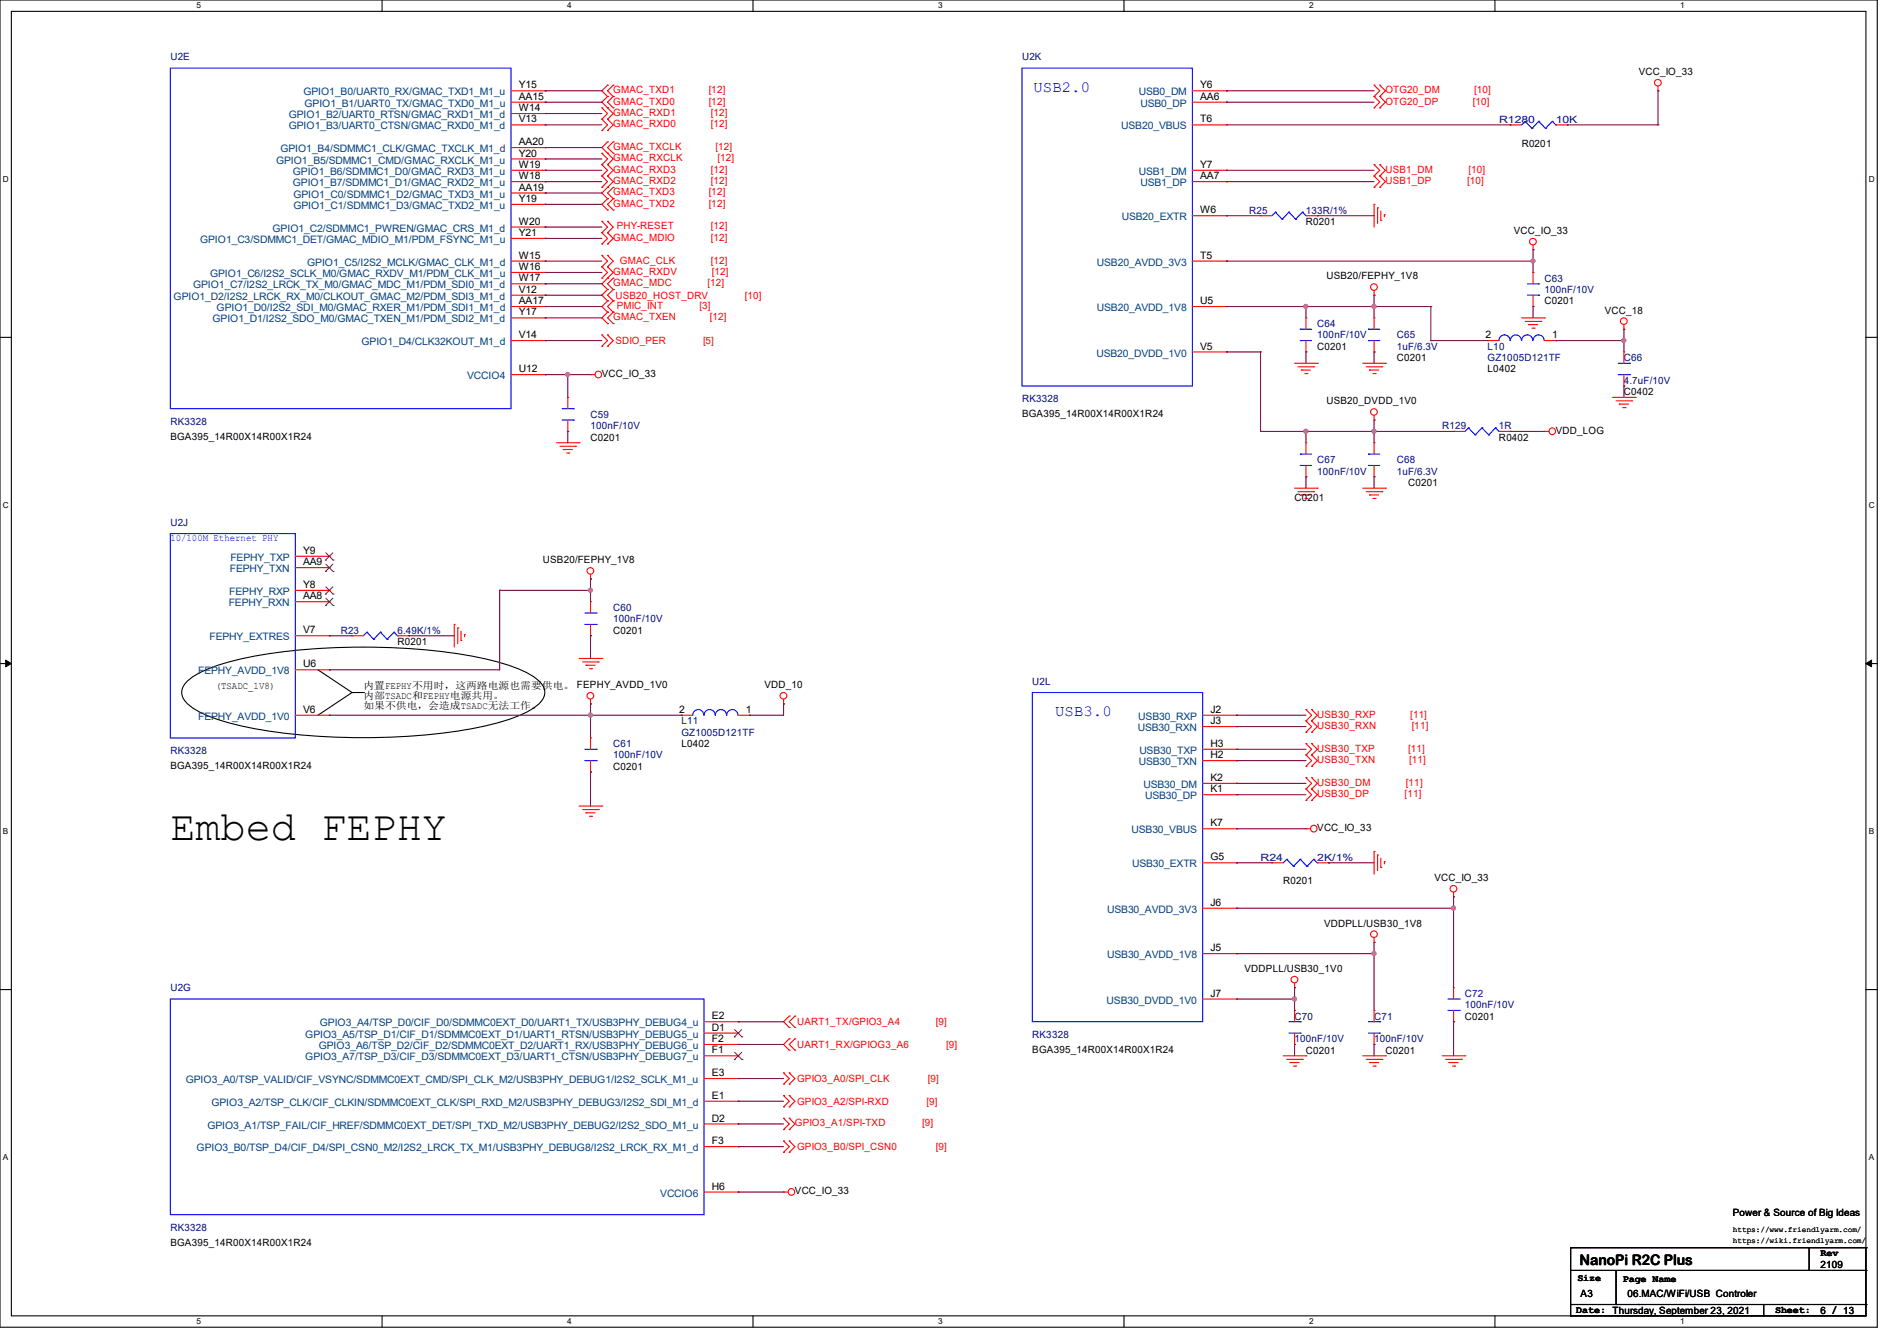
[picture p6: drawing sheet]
<svg xmlns="http://www.w3.org/2000/svg" width="297mm" height="210mm" viewBox="0 0 297 210" stroke-linecap="round" stroke-linejoin="round" font-family="sans-serif">
<path d="M0 0h293.9v207.9h-293.9zM1.8 1.8h290.3v204.3h-290.3z" fill="none" stroke="#000" stroke-width=".17"/>
<g fill="#fff">
<path d="M30.8 .2h.7v1.4h-.7z"/>
<path d="M30.8 206.2h.7v1.4h-.7z"/>
</g>
<path d="M59.8 0v1.8M59.8 206.1v1.8" fill="none" stroke="#000" stroke-width=".17"/>
<g fill="#fff">
<path d="M88.8 .2h.7v1.4h-.7z"/>
<path d="M88.8 206.2h.7v1.4h-.7z"/>
</g>
<path d="M117.9 0v1.8M117.9 206.1v1.8" fill="none" stroke="#000" stroke-width=".17"/>
<g fill="#fff">
<path d="M146.9 .2h.7v1.4h-.7z"/>
<path d="M146.9 206.2h.7v1.4h-.7z"/>
</g>
<path d="M176 0v1.8M176 206.1v1.8" fill="none" stroke="#000" stroke-width=".17"/>
<g fill="#fff">
<path d="M205 .2h.7v1.4h-.7z"/>
<path d="M205 206.2h.7v1.4h-.7z"/>
</g>
<path d="M234.1 0v1.8M234.1 206.1v1.8" fill="none" stroke="#000" stroke-width=".17"/>
<g fill="#fff">
<path d="M263.1 .2h.6v1.4h-.6z"/>
<path d="M263.1 206.2h.6v1.4h-.6z"/>
<path d="M.5 27.3h.9v1.4h-.9z"/>
<path d="M292.6 27.3h.9v1.4h-.9z"/>
<path d="M.5 78.4h.9v1.4h-.9z"/>
<path d="M292.6 78.4h.9v1.4h-.9z"/>
</g>
<path d="M0 52.8h1.8M292.1 52.8h1.8" fill="none" stroke="#000" stroke-width=".17"/>
<g fill="#fff">
<path d="M.5 129.5h.8v1.4h-.8z"/>
<path d="M292.6 129.5h.8v1.4h-.8z"/>
</g>
<path d="M0 103.9h1.8M292.1 103.9h1.8" fill="none" stroke="#000" stroke-width=".17"/>
<path d="M.9 103.4l.9 .5-.9 .5zM292.1 103.9l.9-.5v1z" fill="#000" stroke="#000" stroke-width=".16"/>
<g fill="#fff">
<path d="M.5 180.5h.8v1.4h-.8z"/>
<path d="M292.6 180.5h.8v1.4h-.8z"/>
</g>
<g fill="none" stroke="#000" stroke-width=".17">
<path d="M29.5 106.6a18.1 18.1 0 0 1 7.3-3.2 97.2 97.2 0 0 1 30-1.6 52.4 52.4 0 0 1 14.6 3.1 8.2 8.2 0 0 1 3.4 2.3 2.16 2.16 0 0 1-.5 3.1 18.1 18.1 0 0 1-7.3 3.2 97.2 97.2 0 0 1-30 1.6 52.4 52.4 0 0 1-14.7-3.1 8.2 8.2 0 0 1-3.4-2.3 2.16 2.16 0 0 1 .6-3.1zM49.8 104.9h.1M49.8 104.9l5.3 3.6M55.1 108.5h.1M55.1 108.5l-5.3 3.5M55.1 108.5h1.8M56.9 108.5h.1M0 155h1.8M292.1 155h1.8M245.9 195.4h.1M245.9 199h46.2M245.9 195.4v10.7"/>
<path d="M245.9 195.4h46.2M253 199v5.3M283.3 199h.1M283.3 195.4v3.6M292.1 199h.1M292.1 195.4h.1M292.1 195.4v10.7h-46.2M245.9 206.1h.1M245.9 204.3h46.2M253 204.3h.1M256.6 204.3h.1M276.1 206.1h.1"/>
<path d="M276.1 204.3v1.8M292.1 204.3h.1"/>
</g>
<g fill="none" stroke="#f00" stroke-width=".17">
<path d="M80 14.2h5.3M80 16h5.3M80 17.8h5.3M80 19.6h5.3M85.3 14.2h.1M85.3 16h.1M85.3 17.8h.1M85.3 19.6h.1M94.2 16.9h.1M94.2 18.7h.1M94.2 16.9l.9 .9-.9 .9M94.2 18.7l.9 .9-.9 .8"/>
<path d="M95.1 16.9h.1M95.1 18.7h.1M95.1 15.1h.1M95.1 13.3h.1M95.1 15.1l-.9 .9 1.8 1.8-.9 .9M95.1 18.7l.9 .9-.9 .8M95.1 13.3l-.9 .9 .9 .9M96 13.3h.1M96 15.1h.1M96 16.9h.1M96 13.3l-.9 .9 .9 .9M96 15.1l-.9 .9 .9 .9"/>
<path d="M186.7 14.2h5.3M186.7 16h5.3M186.7 19.6h5.3M192 14.2h.1M192 16h.1M192 19.6h.1M215.1 15.1h.1M215.1 13.3h.1M215.1 16.9h.1M215.1 13.3l.9 .9-.9 .9M215.1 15.1l.9 .9-.9 .9M216 15.1h.1"/>
<path d="M216 13.3h.1M216 16.9h.1M216 13.3l.9 .9-.9 .9M216 15.1l.9 .9-.9 .9M236.5 19.6h.1M236.5 19.6h1.8M243.6 19.6h1.8M245.4 19.6h.1M259.6 14.2h.1M259.6 13.5v.7M80 23.1h5.3M80 24.9h5.3"/>
<path d="M80 26.7h5.3M80 28.4h5.3M80 30.2h5.3M80 32h5.3M80 35.6h5.3M80 37.3h5.3M85.3 23.1h.1M85.3 24.9h.1M85.3 26.7h.1M85.3 28.4h.1M85.3 30.2h.1M85.3 32h.1"/>
<path d="M85.3 35.6h.1M85.3 37.3h.1M94.2 24h.1M94.2 25.8h.1M94.2 27.6h.1M94.2 29.3h.1M94.2 20.4h.1M94.2 34.7h.1M94.2 36.4h.1M94.2 38.2h.1M94.2 24l.9 .9-.9 .9M94.2 25.8l.9 .9-.9 .9"/>
<path d="M94.2 27.6l.9 .8-.9 .9M94.2 34.7l.9 .9-.9 .8M94.2 36.4l.9 .9-.9 .9M95.1 24h.1M95.1 25.8h.1M95.1 27.6h.1M95.1 29.3h.1M95.1 20.4h.1M95.1 32.9h.1M95.1 31.1h.1M95.1 22.2h.1M95.1 34.7h.1"/>
<path d="M95.1 36.4h.1M95.1 38.2h.1M95.1 22.2l-.9 .9 1.8 1.8-.9 .9M95.1 25.8l.9 .9-.9 .9M95.1 27.6l.9 .8-1.8 1.8 .9 .9M95.1 31.1l-.9 .9 .9 .9M95.1 34.7l.9 .9-.9 .8M95.1 36.4l.9 .9-.9 .9M96 31.1h.1M96 32.9h.1M96 29.3h.1M96 22.2h.1"/>
<path d="M96 24h.1M96 31.1l-.9 .9 .9 .9M96 29.3l-.9 .9 .9 .9M96 22.2l-.9 .9 .9 .9M186.7 26.7h5.3M186.7 28.4h5.3M186.7 33.8h5.3M192 26.7h.1M192 28.4h.1M192 33.8h.1M197.4 33.8h.1M197.4 33.8h1.7"/>
<path d="M204.5 33.8h1.7M206.2 33.8h.1M215.1 32h.1M215.1 29.3h.1M215.1 27.6h.1M215.1 25.8h.1M215.1 32v3.6M215.1 27.6l.9 .8-.9 .9M215.1 25.8l.9 .9-.9 .9M215.7 32.6h.1M215.7 32.6v2.4M216 29.3h.1"/>
<path d="M216 27.6h.1M216 25.8h.1M216 27.6l.9 .8-.9 .9M216 25.8l.9 .9-.9 .9M216.2 34.5h.1M216.2 33.1v1.4M216.7 33.6h.1M216.7 33.6v.4M240 39.1h.1M240 38.4v.7M80 49.8h5.3M80 58.7h5.3"/>
<path d="M80 40.9h5.3M80 42.7h5.3M80 44.4h5.3M80 46.2h5.3M80 48h5.3M80 53.3h5.3M85.3 40.9h.1M85.3 42.7h.1M85.3 44.4h.1M85.3 46.2h.1M85.3 48h.1M85.3 49.8h.1"/>
<path d="M85.3 53.3h.1M85.3 58.7h.1M92.5 58.7h.1M92.5 58.7h.7M94.2 41.8h.1M94.2 43.6h.1M94.2 40h.1M94.2 54.2h.1M94.2 52.5h.1M94.2 41.8l.9 .9-.9 .9M94.2 40l.9 .9-.9 .9M94.2 52.5l.9 .8-.9 .9"/>
<path d="M95.1 41.8h.1M95.1 43.6h.1M95.1 50.7h.1M95.1 48.9h.1M95.1 47.1h.1M95.1 45.3h.1M95.1 40h.1M95.1 54.2h.1M95.1 52.5h.1M95.1 41.8l.9 .9-1.8 1.7 .9 .9M95.1 48.9l-.9 .9 .9 .9M95.1 47.1l-.9 .9 .9 .9"/>
<path d="M95.1 40l.9 .9-.9 .9M95.1 45.3l-.9 .9 .9 .9M95.1 52.5l.9 .8-.9 .9M96 48.9h.1M96 50.7h.1M96 47.1h.1M96 43.6h.1M96 45.3h.1M96 48.9l-.9 .9 .9 .9M96 47.1l-.9 .9 .9 .9M96 43.6l-.9 .8 .9 .9M96 45.3l-.9 .9 .9 .9"/>
<path d="M186.7 40.9h5.3M186.7 48h5.3M186.7 55.1h5.3M192 40.9h.1M192 48h.1M192 55.1h.1M202.7 56.9h3.5M203.2 57.4h2.5M203.8 58h.1M203.8 58h1.4M204.3 58.5h.3M204.5 55.1h.1"/>
<path d="M204.5 49.8h.1M204.5 49.8v1.8M204.5 53.3v1.8M204.6 58.5h.1M205.7 57.4h.1M206.2 56.9h.1M213.4 56.9h3.5M213.9 57.4h2.5M214.4 58h.1M214.4 58h1.5M215 58.5h.3M215.1 46.2h.1"/>
<path d="M215.1 55.1h.1M215.1 49.8h.1M215.1 45.5v.7M215.1 49.8v1.8M215.1 53.3v1.8M215.3 58.5h.1M216.4 57.4h.1M216.9 56.9h.1M232.9 53.3h.1M232.9 53.3h1.8M238.3 49.8h3.5M238.8 50.3h2.5"/>
<path d="M239.3 50.8h.1M239.3 50.8h1.4M239.9 51.4h.3M240 48h.1M240 42.7h.1M240 42.7v1.7M240 46.2v1.8M240.2 51.4h.1M241.3 50.3h.1M241.8 49.8h.1M241.8 53.3h1.8M243.6 53.3h.1"/>
<path d="M254.3 51.6h.1M254.3 55.1h.1M254.3 50.8v.8M254.3 55.1v1.8M254.3 58.7v1.8M87.1 69.3h3.6M87.7 69.9h2.4M88.2 70.4h.1M88.2 70.4h1.4M88.7 71h.4M88.9 67.6h.1M88.9 62.2h.1"/>
<path d="M88.9 62.2v1.8M88.9 65.8v1.8M89.1 71h.1M90.1 69.9h.1M90.7 69.3h.1M202.7 76.5h3.5M203.2 77h2.5M203.8 77.5h.1M203.8 77.5h1.4M204.3 78.1h.3M204.5 74.7h.1M204.5 69.3h.1"/>
<path d="M204.5 69.3v1.8M204.5 72.9v1.8M204.6 78.1h.1M205.7 77h.1M206.2 76.5h.1M213.4 76.5h3.5M213.9 77h2.5M214.4 77.5h.1M214.4 77.5h1.5M215 78.1h.3M215.1 65.8h.1M215.1 74.7h.1"/>
<path d="M215.1 69.3h.1M215.1 65.1v.7M215.1 69.3v1.8M215.1 72.9v1.8M215.3 78.1h.1M216.4 77h.1M216.9 76.5h.1M227.6 67.6h.1M227.6 67.6h1.8M234.7 67.6h1.8M236.5 67.6h.1M241.8 67.6h.1"/>
<path d="M241.8 67.6h.7M252.5 62.2h3.5M253 62.8h2.5M253.5 63.3h.1M253.5 63.3h1.5M254.1 63.8h.3M254.3 60.5h.1M254.4 63.8h.1M255.5 62.8h.1M256 62.2h.1M46.2 87.1h5.4M46.2 88.9h5.4"/>
<path d="M46.2 92.5h5.4M46.2 94.2h5.4M46.2 99.6h5.4M51.6 87.1h.1M51.6 88.9h.1M51.6 92.5h.1M51.6 94.2h.1M51.6 99.6h.1M55.1 99.6h.1M55.1 99.6h1.8M62.2 99.6h1.8M64 99.6h.1"/>
<path d="M71.1 97.8h.1M71.1 97.8v3.5M71.7 98.3h.1M71.7 98.3v2.5M72.2 98.8v1.5M72.7 99.4h.1M72.7 99.4v.3M92.5 90.7h.1M92.5 99.6h.1M92.5 94.2h.1M92.5 90v.7M92.5 94.2v1.8"/>
<path d="M92.5 97.8v1.8M46.2 112h5.4M46.2 104.9h5.4M51.6 104.9h.1M51.6 112h.1M72.2 100.3h.1M90.7 103.1h3.5M91.2 103.7h2.5M91.7 104.2h.1M91.7 104.2h1.5M92.3 104.7h.3M92.5 110.2h.1"/>
<path d="M92.5 115.6h.1M92.5 109.5v.7M92.5 115.6v1.7M92.5 119.1v1.8M92.6 104.7h.1M93.7 103.7h.1M94.2 103.1h.1M106.7 112h.1M106.7 112h1.8M115.6 112h1.7M117.3 112h.1M122.7 110.2h.1"/>
<path d="M122.7 109.5v.7M188.3 112h5.3M188.3 113.8h5.3M188.3 117.3h5.3M188.3 119.1h5.3M193.6 112h.1M193.6 113.8h.1M193.6 117.3h.1M193.6 119.1h.1M204.5 114.7h.1M204.5 112.9h.1M204.5 111.1h.1"/>
<path d="M204.5 118.2h.1M204.5 116.5h.1M204.5 112.9l.9 .9-.9 .9M204.5 111.1l.9 .9-.9 .9M204.5 116.5l.9 .8-.9 .9M204.5 118.2l.9 .9-.9 .9M205.4 114.7h.1M205.4 112.9h.1M205.4 111.1h.1M205.4 118.2h.1M205.4 116.5h.1M205.4 112.9l.8 .9-.8 .9"/>
<path d="M205.4 111.1l.8 .9-.8 .9M205.4 116.5l.8 .8-.8 .9M205.4 118.2l.8 .9-.8 .9M90.7 126.2h3.5M91.2 126.8h2.5M91.7 127.3h.1M91.7 127.3h1.5M92.3 127.8h.3M92.5 120.9h.1M92.6 127.8h.1M93.7 126.8h.1M94.2 126.2h.1"/>
<path d="M188.3 129.8h5.3M188.3 135.1h5.3M188.3 122.7h5.3M188.3 124.5h5.3M193.6 129.8h.1M193.6 122.7h.1M193.6 124.5h.1M193.6 135.1h.1M199.1 135.1h.1M199.1 135.1h1.8M204.5 129.8h.1M204.5 125.3h.1"/>
<path d="M204.5 123.6h.1M204.5 121.8h.1M204.5 120h.1M204.5 129.8h.7M204.5 123.6l.9 .9-.9 .8M204.5 121.8l.9 .9-.9 .9M205.4 125.3h.1M205.4 123.6h.1M205.4 121.8h.1M205.4 120h.1M205.4 123.6l.8 .9-.8 .8M205.4 121.8l.8 .9-.8 .9"/>
<path d="M206.2 135.1h1.8M208 135.1h.1M215.1 133.3h.1M215.1 133.3v3.6M215.7 133.9h.1M215.7 133.9v2.5M216.2 135.8h.1M216.2 134.4v1.4M216.7 135h.1M216.7 135v.3M227.6 139.7v.8M123.6 159.1h.1"/>
<path d="M123.6 159.1l-.9 .9 .9 .9M124.5 159.1h.1M124.5 159.1l-.9 .9 .9 .9M188.3 142.2h5.3M188.3 149.4h5.3M188.3 156.5h5.3M193.6 142.2h.1M193.6 149.4h.1M193.6 156.5h.1M202.7 154.7h.1M202.7 158.2h.1M202.7 154v.7"/>
<path d="M202.7 158.2v1.8M215.1 147.6h.1M215.1 158.2h.1M215.1 146.9v.7M215.1 158.2v1.8M227.6 140.5h.1M227.6 154.7h.1M227.6 154.7v1.8M227.6 158.2v1.8M110.2 165.4h5.4M110.2 172.5h5.4M110.2 168.9h5.4"/>
<path d="M110.2 176h5.4M110.2 160h5.4M110.2 161.8h5.4M110.2 163.6h5.4M110.2 179.6h5.4M115.6 172.5h.1M115.6 168.9h.1M115.6 176h.1M115.6 160h.1M115.6 161.8h.1M115.6 163.6h.1M115.6 165.4h.1"/>
<path d="M115.6 179.6h.1M122.7 178.7h.1M122.7 176.9h.1M122.7 175.1h.1M122.7 169.8h.1M122.7 168h.1M122.7 173.4h.1M122.7 171.6h.1M122.7 178.7l.9 .9-.9 .9M122.7 175.1l.9 .9-.9 .9M122.7 168l.9 .9-.9 .9M122.7 171.6l.9 .9-.9 .9"/>
<path d="M123.6 160.9h.1M123.6 162.7h.1M123.6 164.5h.1M123.6 178.7h.1M123.6 176.9h.1M123.6 175.1h.1M123.6 169.8h.1M123.6 168h.1M123.6 173.4h.1M123.6 171.6h.1M123.6 162.7l-.9 .9 .9 .9M123.6 178.7l.9 .9-.9 .9"/>
<path d="M123.6 175.1l.9 .9-.9 .9M123.6 168l.9 .9-.9 .9M123.6 171.6l.9 .9-.9 .9M124.5 160.9h.1M124.5 164.5h.1M124.5 162.7h.1M124.5 162.7l-.9 .9 .9 .9M200.9 165.4h3.6M201.5 165.9h2.4M202 166.4h.1M202 166.4h1.4M202.5 167h.4"/>
<path d="M202.7 163.6h.1M202.7 161.8v1.8M202.9 167h.1M203.9 165.9h.1M204.5 165.4h.1M213.4 165.4h3.5M213.9 165.9h2.5M214.4 166.4h.1M214.4 166.4h1.5M215 167h.3M215.1 163.6h.1M215.1 161.8v1.8"/>
<path d="M215.3 167h.1M216.4 165.9h.1M216.9 165.4h.1M225.8 165.4h3.6M226.4 165.9h2.4M226.9 166.4h.1M226.9 166.4h1.4M227.4 167h.4M227.6 160h.1M227.8 167h.1M228.8 165.9h.1M229.4 165.4h.1"/>
<path d="M110.2 186.7h5.4M115.6 186.7h.1M122.7 186.7h.1M122.7 180.5h.1M122.7 186.7h.7M123.6 180.5h.1"/>
<circle cx="259.6" cy="13" r=".52"/>
<circle cx="240" cy="37.8" r=".52"/>
<circle cx="93.7" cy="58.7" r=".52"/>
<circle cx="215.1" cy="45" r=".52"/>
<circle cx="254.2" cy="50.3" r=".52"/>
<circle cx="215.1" cy="64.5" r=".52"/>
<circle cx="243" cy="67.5" r=".52"/>
<circle cx="92.4" cy="89.4" r=".52"/>
<circle cx="92.4" cy="109" r=".52"/>
<circle cx="122.7" cy="109" r=".52"/>
<circle cx="205.7" cy="129.8" r=".52"/>
<circle cx="227.6" cy="139.2" r=".52"/>
<circle cx="202.7" cy="153.4" r=".52"/>
<circle cx="215.1" cy="146.3" r=".52"/>
<circle cx="123.9" cy="186.7" r=".52"/>
</g>
<g fill="none" stroke="#00f" stroke-width=".17">
<path d="M26.7 10.7h53.3v53.3h-53.3zM160 10.7h26.7v49.8h-26.7zM238.8 19h.1M238.8 19l-.5 .6M238.8 19l1.1 1.1M240.9 19h.1M240.9 19l-1 1.1M240.9 19l1.1 1.1M243 19h.1M243 19l-1 1.1M243 19l.6 .6M243.6 19.6h.1"/>
<path d="M199.7 33.2h.1M199.7 33.2l-.6 .6M199.7 33.2l1 1.1M200.7 34.3h.1M201.8 33.2h.1M201.8 33.2l-1.1 1.1M201.8 33.2l1.1 1.1M202.9 34.3h.1M203.9 33.2h.1M203.9 33.2l-1 1.1M203.9 33.2l.6 .6M204.5 33.8h.1"/>
<path d="M239.9 20.1h.1M242 20.1h.1M203.6 53.3h.1M203.6 51.6h.1M203.6 53.3h1.8M203.6 51.6h1.8M214.2 53.3h.1M214.2 51.6h.1M214.2 53.3h1.8M214.2 51.6h1.8M234.7 53.3a.87 .87 0 0 1 .9-.8 .87 .87 0 0 1 .8 .8M236.5 53.3a.87 .87 0 0 1 .8-.8 .87 .87 0 0 1 .9 .8"/>
<path d="M238.3 53.3a.87 .87 0 0 1 .8-.8 .87 .87 0 0 1 .9 .8M239.1 46.2h1.8M239.1 44.4h1.8M240 53.3a.87 .87 0 0 1 .9-.8 .87 .87 0 0 1 .9 .8M240.9 46.2h.1M240.9 44.4h.1M253.4 58.7h1.7M253.4 56.9h1.7M255.1 58.7h.1M255.1 56.9h.1M88 65.8h1.8M88 64h1.8"/>
<path d="M89.8 65.8h.1M89.8 64h.1M203.6 72.9h.1M203.6 71.1h.1M203.6 72.9h1.8M203.6 71.1h1.8M214.2 72.9h.1M214.2 71.1h.1M214.2 72.9h1.8M214.2 71.1h1.8M229.9 67h.1M229.9 67l-.5 .6"/>
<path d="M229.9 67l1.1 1.1M231 68.1h.1M232 67h.1M232 67l-1 1.1M232 67l1.1 1.1M233.1 68.1h.1M234.1 67h.1M234.1 67l-1 1.1M234.1 67l.6 .6M234.7 67.6h.1M26.7 83.6h19.5v32h-19.5zM57.4 99h.1"/>
<path d="M57.4 99l-.5 .6M57.4 99l1.1 1.1M59.6 99h.1M59.6 99l-1.1 1.1M59.6 99l1 1.1M61.7 99h.1M61.7 99l-1.1 1.1M61.7 99l.5 .6M62.2 99.6h.1M91.6 97.8h1.7M91.6 96h1.7M93.3 97.8h.1"/>
<path d="M93.3 96h.1M58.5 100.1h.1M60.6 100.1h.1M91.6 119.1h1.7M91.6 117.3h1.7M93.3 119.1h.1M93.3 117.3h.1M110.2 112a.87 .87 0 0 0-.9-.9 .87 .87 0 0 0-.8 .9M112 112a.87 .87 0 0 0-.9-.9 .87 .87 0 0 0-.9 .9M113.7 112a.87 .87 0 0 0-.8-.9 .87 .87 0 0 0-.9 .9M115.5 112a.87 .87 0 0 0-.8-.9 .87 .87 0 0 0-.9 .9M161.6 108.5h26.7v51.5h-26.7z"/>
<path d="M201.5 134.6h.1M201.5 134.6l-.6 .5M201.5 134.6l1 1.1M202.5 135.7h.1M203.6 134.6h.1M203.6 134.6l-1.1 1.1M203.6 134.6l1 1.1M204.6 135.7h.1M205.7 134.6h.1M205.7 134.6l-1.1 1.1M205.7 134.6l.5 .5M206.2 135.1h.1"/>
<path d="M26.7 156.5h83.5v33.7h-83.5zM226.7 158.2h1.8M226.7 156.5h1.8M228.5 158.2h.1M228.5 156.5h.1M201.8 161.8h1.8M201.8 160h1.8M203.6 161.8h.1M203.6 160h.1M214.2 161.8h1.8M214.2 160h1.8M216 161.8h.1"/>
<path d="M216 160h.1"/>
</g>
<g fill="none" stroke="#804000" stroke-width=".16">
<path d="M51 87.7h.1M51 89.5h.1M51 93h.1M51 94.8h.1M51 86.6l1.2 1.1M51 88.3l1.2 1.2M51 91.9l1.2 1.1M51 93.7l1.2 1.1M52.1 86.6l-1.1 1.1M52.1 88.3l-1.1 1.2M52.1 91.9l-1.1 1.1M52.1 93.7l-1.1 1.1"/>
<path d="M52.2 87.7h.1M52.2 89.5h.1M52.2 93h.1M52.2 94.8h.1M115 162.4h.1M115 165.9h.1M115 161.2l1.2 1.2M115 164.8l1.2 1.1M116.1 161.2l-1.1 1.2M116.1 164.8l-1.1 1.1M116.2 162.4h.1M116.2 165.9h.1"/>
</g>
<g fill="none" stroke="#800040" stroke-width=".17">
<path d="M85.3 17.8h.1M85.3 19.6h.1M85.3 14.2h.1M85.3 16h.1M85.3 14.2h8.9M85.3 16h8.9M85.3 19.6h8.9M85.3 17.8h8.9M192 14.2h.1M192 16h.1M192 14.2h23.1M192 16h23.1"/>
<path d="M192 19.6h44.5M236.5 19.6h.1M245.4 19.6h14.2M259.6 14.2h.1M259.6 19.6h.1M259.6 14.2v5.4M85.3 24.9h.1M85.3 26.7h.1M85.3 28.4h.1M85.3 32h.1M85.3 30.2h.1M85.3 23.1h.1"/>
<path d="M85.3 35.6h.1M85.3 37.3h.1M85.3 26.7h8.9M85.3 28.4h8.9M85.3 24.9h8.9M85.3 32h8.9M85.3 30.2h8.9M85.3 23.1h8.9M85.3 35.6h8.9M85.3 37.3h8.9M192 33.8h.1M192 26.7h.1"/>
<path d="M192 28.4h.1M192 33.8h5.4M192 26.7h23.1M192 28.4h23.1M206.2 33.8h.1M206.2 33.8h8.9M240 39.1h.1M240 39.1v3.6M85.3 53.3h.1M85.3 58.7h.1M85.3 42.7h.1M85.3 49.8h.1"/>
<path d="M85.3 40.9h.1M85.3 44.4h.1M85.3 48h.1M85.3 46.2h.1M85.3 40.9h8.9M85.3 48h8.9M85.3 53.3h8.9M85.3 58.7h7.2M85.3 42.7h8.9M85.3 49.8h8.9M85.3 44.4h8.9M85.3 46.2h8.9"/>
<path d="M88.9 58.7h.1M88.9 58.7v3.5M192 40.9h.1M192 55.1h.1M192 48h.1M192 40.9h48M192 55.1h5.4M192 48h32M197.4 55.1h.1M197.4 55.1v12.5M204.5 48h.1M204.5 55.1h.1"/>
<path d="M204.5 48v1.8M204.5 55.1v1.8M215.1 46.2h.1M215.1 48h.1M215.1 55.1h.1M215.1 46.2v3.6M215.1 55.1v1.8M224 48h.1M224 53.3h.1M224 53.3h8.9M224 48v5.3M240 48h.1"/>
<path d="M240 40.9h.1M240 48v1.8M243.6 53.3h.1M243.6 53.3h10.7M254.3 51.6h.1M254.3 53.3h.1M254.3 51.6v3.5M88.9 67.6h.1M88.9 67.6v1.7M197.4 67.6h.1M197.4 67.6h30.2M204.5 67.6h.1"/>
<path d="M204.5 74.7h.1M204.5 67.6v1.7M204.5 74.7v1.8M215.1 65.8h.1M215.1 67.6h.1M215.1 74.7h.1M215.1 65.8v3.5M215.1 74.7v1.8M227.6 67.6h.1M236.5 67.6h.1M236.5 67.6h5.3M254.3 60.5h.1"/>
<path d="M254.3 60.5v1.7M51.6 99.6h.1M51.6 99.6h3.5M64 99.6h.1M64 99.6h7.1M78.2 92.5h.1M78.2 92.5v12.4h-26.6M78.2 92.5h14.3M92.5 90.7h.1M92.5 99.6h.1M92.5 92.5h.1M92.5 90.7v3.5"/>
<path d="M92.5 99.6v3.5M51.6 112h.1M51.6 104.9h.1M51.6 112h55.1M92.5 110.2h.1M92.5 112h.1M92.5 110.2v5.4M106.7 112h.1M117.3 112h.1M122.7 110.2h.1M122.7 110.2v1.8h-5.4M193.6 112h.1"/>
<path d="M193.6 113.8h.1M193.6 117.3h.1M193.6 119.1h.1M193.6 112h10.9M193.6 113.8h10.9M193.6 117.3h10.9M193.6 119.1h10.9M92.5 120.9h.1M92.5 120.9v5.3M193.6 135.1h.1M193.6 122.7h.1M193.6 124.5h.1"/>
<path d="M193.6 129.8h.1M193.6 135.1h5.5M193.6 122.7h10.9M193.6 124.5h10.9M193.6 129.8h10.9M208 135.1h.1M208 135.1h7.1M193.6 156.5h.1M193.6 149.4h.1M193.6 142.2h.1M193.6 156.5h9.1M193.6 149.4h21.5"/>
<path d="M193.6 142.2h34M202.7 156.5h.1M202.7 154.7h.1M202.7 154.7v3.5M215.1 147.6h.1M215.1 149.4h.1M215.1 147.6v10.6M227.6 142.2h.1M227.6 140.5h.1M227.6 140.5v14.2M115.6 160h.1M115.6 163.6h.1"/>
<path d="M115.6 179.6h.1M115.6 172.5h.1M115.6 168.9h.1M115.6 176h.1M115.6 160h7.1M115.6 163.6h7.1M115.6 179.6h7.1M115.6 172.5h7.1M115.6 168.9h7.1M115.6 176h7.1M202.7 163.6h.1M202.7 163.6v1.8"/>
<path d="M215.1 163.6h.1M215.1 163.6v1.8M227.6 160h.1M227.6 160v5.4M115.6 186.7h.1M115.6 186.7h7.1"/>
</g>
<g fill="#f0f" stroke="#f0f" stroke-width=".17">
<circle cx="202.7" cy="156.4" r=".32"/>
<circle cx="215.1" cy="149.3" r=".32"/>
<circle cx="227.6" cy="142.2" r=".32"/>
<circle cx="240" cy="40.9" r=".32"/>
<circle cx="204.4" cy="67.5" r=".32"/>
<circle cx="215.1" cy="67.5" r=".32"/>
<circle cx="204.4" cy="48" r=".32"/>
<circle cx="254.2" cy="53.3" r=".32"/>
<circle cx="88.9" cy="58.7" r=".32"/>
<circle cx="92.4" cy="112" r=".32"/>
<circle cx="215.1" cy="48" r=".32"/>
<circle cx="92.4" cy="92.4" r=".32"/>
</g>
<text font-size="6.6" x="26.7" y="131.5">Embed FEPHY</text>
<g font-size="2.5" fill="#00f">
<text x="161.8" y="14.4">USB2.0</text>
<text x="165.2" y="112.2">USB3.0</text>
</g>
<text font-size="2.3" x="247.3" y="198.1">NanoPi R2C Plus</text>
<g font-size="1.6" fill="#000080">
<text x="26.7" y="9.4">U2E</text>
<text x="160" y="9.4">U2K</text>
<text x="234.7" y="19.2">R1280</text>
<text x="243.6" y="19.2">10K</text>
<text x="195.6" y="33.4">R25</text>
<text x="204.5" y="33.4">133R/1%</text>
<text x="241.8" y="44.1">C63</text>
<text x="241.8" y="45.9">100nF/10V</text>
<text x="206.2" y="51.2">C64</text>
<text x="206.2" y="53">100nF/10V</text>
<text x="218.7" y="53">C65</text>
<text x="218.7" y="54.8">1uF/6.3V</text>
<text x="232.9" y="54.8">L10</text>
<text x="232.9" y="56.6">GZ1005D121TF</text>
<text x="254.3" y="56.6">C66</text>
<text x="92.5" y="65.4">C59</text>
<text x="160" y="62.9">RK3328</text>
<text x="254.3" y="60.1">4.7uF/10V</text>
<text x="26.7" y="66.5">RK3328</text>
<text x="92.5" y="67.2">100nF/10V</text>
<text x="225.8" y="67.2">R129</text>
<text x="234.7" y="67.2">1R</text>
<text x="206.2" y="72.6">C67</text>
<text x="206.2" y="74.3">100nF/10V</text>
<text x="218.7" y="72.6">C68</text>
<text x="218.7" y="74.3">1uF/6.3V</text>
<text x="26.7" y="82.3">U2J</text>
<text x="96" y="95.7">C60</text>
<text x="53.3" y="99.2">R23</text>
<text x="62.2" y="99.2">6.49K/1%</text>
<text x="96" y="97.4">100nF/10V</text>
<text x="161.6" y="107.2">U2L</text>
<text x="106.7" y="113.5">L11</text>
<text x="26.7" y="118.1">RK3328</text>
<text x="96" y="117">C61</text>
<text x="96" y="118.8">100nF/10V</text>
<text x="106.7" y="115.2">GZ1005D121TF</text>
<text x="197.4" y="134.8">R24</text>
<text x="206.2" y="134.8">2K/1%</text>
<text x="26.7" y="155.2">U2G</text>
<text x="202.7" y="159.7">C70</text>
<text x="215.1" y="159.7">C71</text>
<text x="229.4" y="156.1">C72</text>
<text x="229.4" y="157.9">100nF/10V</text>
<text x="161.6" y="162.5">RK3328</text>
<text x="202.7" y="163.2">100nF/10V</text>
<text x="215.1" y="163.2">100nF/10V</text>
<text x="26.7" y="192.7">RK3328</text>
</g>
<g font-size="1.6">
<text x="256.6" y="11.8">VCC_IO_33</text>
<text x="81.2" y="13.8">Y15</text>
<text x="81.2" y="15.6">AA15</text>
<text x="81.2" y="17.4">W14</text>
<text x="187.9" y="13.8">Y6</text>
<text x="187.9" y="15.6">AA6</text>
<text x="81.2" y="19.2">V13</text>
<text x="81.2" y="22.7">AA20</text>
<text x="187.9" y="19.2">T6</text>
<text x="238.3" y="22.9">R0201</text>
<text x="81.2" y="24.5">Y20</text>
<text x="81.2" y="26.3">W19</text>
<text x="81.2" y="28.1">W18</text>
<text x="81.2" y="29.8">AA19</text>
<text x="187.9" y="26.3">Y7</text>
<text x="187.9" y="28.1">AA7</text>
<text x="81.2" y="31.6">Y19</text>
<text x="81.2" y="35.2">W20</text>
<text x="187.9" y="33.4">W6</text>
<text x="204.5" y="35.2">R0201</text>
<text x="81.2" y="37">Y21</text>
<text x="81.2" y="40.5">W15</text>
<text x="187.9" y="40.5">T5</text>
<text x="237" y="36.7">VCC_IO_33</text>
<text x="81.2" y="42.3">W16</text>
<text x="81.2" y="44.1">W17</text>
<text x="81.2" y="45.8">V12</text>
<text x="81.2" y="47.6">AA17</text>
<text x="187.9" y="47.6">U5</text>
<text x="207.7" y="43.8">USB20/FEPHY_1V8</text>
<text x="241.8" y="47.7">C0201</text>
<text x="81.2" y="49.4">Y17</text>
<text x="81.2" y="53">V14</text>
<text x="232.6" y="53">2</text>
<text x="243" y="53">1</text>
<text x="251.2" y="49.1">VCC_18</text>
<text x="81.2" y="58.3">U12</text>
<text x="94.2" y="59.1">VCC_IO_33</text>
<text x="187.9" y="54.7">V5</text>
<text x="206.2" y="54.8">C0201</text>
<text x="218.7" y="56.6">C0201</text>
<text x="232.9" y="58.3">L0402</text>
<text x="160" y="65.3">BGA395_14R00X14R00X1R24</text>
<text x="207.7" y="63.3">USB20_DVDD_1V0</text>
<text x="254.3" y="61.9">C0402</text>
<text x="26.7" y="68.8">BGA395_14R00X14R00X1R24</text>
<text x="92.5" y="69">C0201</text>
<text x="234.7" y="69">R0402</text>
<text x="243.6" y="67.9">VDD_LOG</text>
<text x="220.5" y="76.1">C0201</text>
<text x="202.7" y="78.4">C0201</text>
<text x="47.5" y="86.7">Y9</text>
<text x="47.5" y="88.5">AA9</text>
<text x="85" y="88.2">USB20/FEPHY_1V8</text>
<text x="47.5" y="92.1">Y8</text>
<text x="47.5" y="93.9">AA8</text>
<text x="47.5" y="99.2">V7</text>
<text x="62.2" y="101">R0201</text>
<text x="96" y="99.2">C0201</text>
<text x="33.8" y="107.9">(TSADC_1V8)</text>
<text x="47.5" y="104.5">U6</text>
<text x="56.9" y="107.9">内置FEPHY不用时，这两路电源也需要供电。 FEPHY_AVDD_1V0</text>
<text x="119.7" y="107.8">VDD_10</text>
<text x="47.5" y="111.6">V6</text>
<text x="56.9" y="109.5">内部TSADC和FEPHY电源共用。</text>
<text x="56.9" y="111">如果不供电，会造成TSADC无法工作。</text>
<text x="106.3" y="111.6">2</text>
<text x="116.8" y="111.6">1</text>
<text x="189.5" y="111.6">J2</text>
<text x="189.5" y="113.4">J3</text>
<text x="106.7" y="117">L0402</text>
<text x="189.5" y="117">H3</text>
<text x="189.5" y="118.7">H2</text>
<text x="26.7" y="120.4">BGA395_14R00X14R00X1R24</text>
<text x="96" y="120.6">C0201</text>
<text x="189.5" y="122.3">K2</text>
<text x="189.5" y="124.1">K1</text>
<text x="189.5" y="129.4">K7</text>
<text x="206.2" y="130.2">VCC_IO_33</text>
<text x="189.5" y="134.7">G5</text>
<text x="189.5" y="141.9">J6</text>
<text x="200.9" y="138.5">R0201</text>
<text x="224.6" y="138">VCC_IO_33</text>
<text x="189.5" y="149">J5</text>
<text x="207.3" y="145.1">VDDPLL/USB30_1V8</text>
<text x="194.9" y="152.2">VDDPLL/USB30_1V0</text>
<text x="111.5" y="159.6">E2</text>
<text x="111.5" y="161.4">D1</text>
<text x="189.5" y="156.1">J7</text>
<text x="229.4" y="159.7">C0201</text>
<text x="111.5" y="163.2">F2</text>
<text x="111.5" y="165">F1</text>
<text x="161.6" y="164.8">BGA395_14R00X14R00X1R24</text>
<text x="204.5" y="165">C0201</text>
<text x="216.9" y="165">C0201</text>
<text x="111.5" y="172.1">E1</text>
<text x="111.5" y="168.5">E3</text>
<text x="111.5" y="175.6">D2</text>
<text x="111.5" y="179.2">F3</text>
<text x="111.5" y="186.3">H6</text>
<text x="124.5" y="187.1">VCC_IO_33</text>
<text x="271.3" y="190.5">Power &amp; Source of Big Ideas</text>
<text x="26.7" y="195.1">BGA395_14R00X14R00X1R24</text>
<text x="285" y="196.7">Rev</text>
<text x="247" y="200.6">Size</text>
<text x="247.5" y="203.1">A3</text>
<text x="254.1" y="200.7">Page Name</text>
<text x="254.8" y="203.1">06.MAC/WiFi/USB Controler</text>
<text x="285" y="198.6">2109</text>
<text x="246.8" y="205.6">Date: Thursday, September 23, 2021</text>
<text x="277.9" y="205.6">Sheet:</text>
<text x="285" y="205.7">6 / 13</text>
</g>
<g font-size="1.6" fill="#004080">
<text x="47.5" y="14.9">GPIO1_B0/UART0_RX/GMAC_TXD1_M1_u</text>
<text x="47.7" y="16.7">GPIO1_B1/UART0_TX/GMAC_TXD0_M1_u</text>
<text x="178.3" y="14.9">USB0_DM</text>
<text x="178.6" y="16.7">USB0_DP</text>
<text x="43.9" y="23.8">GPIO1_B4/SDMMC1_CLK/GMAC_TXCLK_M1_d</text>
<text x="45.2" y="18.5">GPIO1_B2/UART0_RTSN/GMAC_RXD1_M1_d</text>
<text x="45.2" y="20.3">GPIO1_B3/UART0_CTSN/GMAC_RXD0_M1_d</text>
<text x="175.6" y="20.3">USB20_VBUS</text>
<text x="43.2" y="25.6">GPIO1_B5/SDMMC1_CMD/GMAC_RXCLK_M1_u</text>
<text x="45.8" y="27.4">GPIO1_B6/SDMMC1_D0/GMAC_RXD3_M1_u</text>
<text x="45.8" y="29.2">GPIO1_B7/SDMMC1_D1/GMAC_RXD2_M1_u</text>
<text x="178.3" y="27.4">USB1_DM</text>
<text x="178.6" y="29.2">USB1_DP</text>
<text x="45.9" y="30.9">GPIO1_C0/SDMMC1_D2/GMAC_TXD3_M1_u</text>
<text x="45.9" y="32.7">GPIO1_C1/SDMMC1_D3/GMAC_TXD2_M1_u</text>
<text x="175.6" y="34.5">USB20_EXTR</text>
<text x="31.3" y="38.1">GPIO1_C3/SDMMC1_DET/GMAC_MDIO_M1/PDM_FSYNC_M1_u</text>
<text x="42.7" y="36.3">GPIO1_C2/SDMMC1_PWREN/GMAC_CRS_M1_d</text>
<text x="48.1" y="41.6">GPIO1_C5/I2S2_MCLK/GMAC_CLK_M1_d</text>
<text x="171.7" y="41.6">USB20_AVDD_3V3</text>
<text x="27.2" y="46.9">GPIO1_D2/I2S2_LRCK_RX_M0/CLKOUT_GMAC_M2/PDM_SDI3_M1_d</text>
<text x="30.2" y="45.2">GPIO1_C7/I2S2_LRCK_TX_M0/GMAC_MDC_M1/PDM_SDI0_M1_d</text>
<text x="32.9" y="43.4">GPIO1_C6/I2S2_SCLK_M0/GMAC_RXDV_M1/PDM_CLK_M1_u</text>
<text x="33.3" y="50.5">GPIO1_D1/I2S2_SDO_M0/GMAC_TXEN_M1/PDM_SDI2_M1_d</text>
<text x="33.9" y="48.7">GPIO1_D0/I2S2_SDI_M0/GMAC_RXER_M1/PDM_SDI1_M1_d</text>
<text x="171.7" y="48.7">USB20_AVDD_1V8</text>
<text x="56.6" y="54.1">GPIO1_D4/CLK32KOUT_M1_d</text>
<text x="73.2" y="59.4">VCCIO4</text>
<text x="171.7" y="55.8">USB20_DVDD_1V0</text>
<text x="36" y="89.6">FEPHY_TXN</text>
<text x="36.1" y="87.8">FEPHY_TXP</text>
<text x="35.8" y="95">FEPHY_RXN</text>
<text x="35.9" y="93.2">FEPHY_RXP</text>
<text x="32.8" y="100.3">FEPHY_EXTRES</text>
<text x="31" y="105.6">FEPHY_AVDD_1V8</text>
<text x="31" y="112.7">FEPHY_AVDD_1V0</text>
<text x="178.2" y="112.7">USB30_RXP</text>
<text x="178.1" y="114.5">USB30_RXN</text>
<text x="178.3" y="119.8">USB30_TXN</text>
<text x="178.4" y="118.1">USB30_TXP</text>
<text x="179" y="123.4">USB30_DM</text>
<text x="179.3" y="125.2">USB30_DP</text>
<text x="177.2" y="130.5">USB30_VBUS</text>
<text x="177.2" y="135.8">USB30_EXTR</text>
<text x="173.4" y="143">USB30_AVDD_3V3</text>
<text x="173.4" y="150.1">USB30_AVDD_1V8</text>
<text x="50.1" y="160.7">GPIO3_A4/TSP_D0/CIF_D0/SDMMC0EXT_D0/UART1_TX/USB3PHY_DEBUG4_u</text>
<text x="173.3" y="157.2">USB30_DVDD_1V0</text>
<text x="47.8" y="162.5">GPIO3_A5/TSP_D1/CIF_D1/SDMMC0EXT_D1/UART1_RTSN/USB3PHY_DEBUG5_u</text>
<text x="47.8" y="166.1">GPIO3_A7/TSP_D3/CIF_D3/SDMMC0EXT_D3/UART1_CTSN/USB3PHY_DEBUG7_u</text>
<text x="49.9" y="164.3">GPIO3_A6/TSP_D2/CIF_D2/SDMMC0EXT_D2/UART1_RX/USB3PHY_DEBUG6_u</text>
<text x="29.1" y="169.6">GPIO3_A0/TSP_VALID/CIF_VSYNC/SDMMC0EXT_CMD/SPI_CLK_M2/USB3PHY_DEBUG1/I2S2_SCLK_M1_u</text>
<text x="33.1" y="173.2">GPIO3_A2/TSP_CLK/CIF_CLKIN/SDMMC0EXT_CLK/SPI_RXD_M2/USB3PHY_DEBUG3/I2S2_SDI_M1_d</text>
<text x="32.5" y="176.7">GPIO3_A1/TSP_FAIL/CIF_HREF/SDMMC0EXT_DET/SPI_TXD_M2/USB3PHY_DEBUG2/I2S2_SDO_M1_u</text>
<text x="30.8" y="180.3">GPIO3_B0/TSP_D4/CIF_D4/SPI_CSN0_M2/I2S2_LRCK_TX_M1/USB3PHY_DEBUG8/I2S2_LRCK_RX_M1_d</text>
<text x="103.4" y="187.4">VCCIO6</text>
</g>
<g font-size="1.6" fill="#f00">
<text x="96" y="14.6">GMAC_TXD1</text>
<text x="96" y="16.4">GMAC_TXD0</text>
<text x="111" y="14.6">[12]</text>
<text x="111" y="16.4">[12]</text>
<text x="216.9" y="14.6">OTG20_DM</text>
<text x="216.9" y="16.4">OTG20_DP</text>
<text x="230.6" y="16.4">[10]</text>
<text x="230.8" y="14.6">[10]</text>
<text x="96" y="18.2">GMAC_RXD1</text>
<text x="96" y="19.9">GMAC_RXD0</text>
<text x="96" y="23.5">GMAC_TXCLK</text>
<text x="111.3" y="18.2">[12]</text>
<text x="111.3" y="19.9">[12]</text>
<text x="112" y="23.5">[12]</text>
<text x="96" y="25.3">GMAC_RXCLK</text>
<text x="96" y="27.1">GMAC_RXD3</text>
<text x="96" y="28.8">GMAC_RXD2</text>
<text x="111.3" y="27.1">[12]</text>
<text x="111.3" y="28.8">[12]</text>
<text x="112.4" y="25.3">[12]</text>
<text x="216.9" y="28.8">USB1_DP</text>
<text x="216.9" y="27.1">USB1_DM</text>
<text x="229.7" y="28.8">[10]</text>
<text x="229.9" y="27.1">[10]</text>
<text x="96" y="32.4">GMAC_TXD2</text>
<text x="96" y="30.6">GMAC_TXD3</text>
<text x="96.6" y="35.9">PHY-RESET</text>
<text x="111" y="32.4">[12]</text>
<text x="111" y="30.6">[12]</text>
<text x="111.3" y="35.9">[12]</text>
<text x="96" y="37.7">GMAC_MDIO</text>
<text x="97.1" y="41.3">GMAC_CLK</text>
<text x="111.3" y="37.7">[12]</text>
<text x="111.3" y="41.3">[12]</text>
<text x="96" y="43.1">GMAC_RXDV</text>
<text x="96" y="44.8">GMAC_MDC</text>
<text x="96.3" y="46.8">USB20_HOST_DRV</text>
<text x="110.8" y="44.8">[12]</text>
<text x="111.5" y="43.1">[12]</text>
<text x="116.6" y="46.8">[10]</text>
<text x="96" y="50.2">GMAC_TXEN</text>
<text x="96.3" y="53.9">SDIO_PER</text>
<text x="96.6" y="48.4">PMIC_INT</text>
<text x="109.5" y="48.4">[3]</text>
<text x="110.1" y="53.9">[5]</text>
<text x="111.1" y="50.2">[12]</text>
<text x="206.2" y="112.4">USB30_RXP</text>
<text x="220.8" y="112.4">[11]</text>
<text x="206.2" y="114.2">USB30_RXN</text>
<text x="206.2" y="117.7">USB30_TXP</text>
<text x="206.2" y="119.5">USB30_TXN</text>
<text x="220.5" y="117.7">[11]</text>
<text x="220.6" y="119.5">[11]</text>
<text x="221" y="114.2">[11]</text>
<text x="206.2" y="124.8">USB30_DP</text>
<text x="206.2" y="123.1">USB30_DM</text>
<text x="219.9" y="124.8">[11]</text>
<text x="220.1" y="123.1">[11]</text>
<text x="124.8" y="160.6">UART1_TX/GPIO3_A4</text>
<text x="146.5" y="160.6">[9]</text>
<text x="124.8" y="164.1">UART1_RX/GPIOG3_A6</text>
<text x="148.1" y="164.1">[9]</text>
<text x="124.8" y="169.5">GPIO3_A0/SPI_CLK</text>
<text x="124.8" y="173">GPIO3_A2/SPI-RXD</text>
<text x="145.1" y="173">[9]</text>
<text x="145.3" y="169.5">[9]</text>
<text x="124.5" y="176.4">GPIO3_A1/SPI-TXD</text>
<text x="144.4" y="176.4">[9]</text>
<text x="124.8" y="180.1">GPIO3_B0/SPI_CSN0</text>
<text x="146.5" y="180.1">[9]</text>
</g>
<text font-size="1.6" fill="#00f" x="26.7" y="84.8">10/100M Ethernet PHY</text>
<g font-size="1.3">
<text x="30.8" y="1.3">5</text>
<text x="88.8" y="1.3">4</text>
<text x="146.9" y="1.3">3</text>
<text x="205" y="1.3">2</text>
<text x="263.1" y="1.3">1</text>
<text x=".5" y="28.4">D</text>
<text x="292.6" y="28.4">D</text>
<text x=".5" y="79.5">C</text>
<text x="292.6" y="79.5">C</text>
<text x=".5" y="130.6">B</text>
<text x="292.6" y="130.6">B</text>
<text x=".5" y="181.7">A</text>
<text x="292.6" y="181.7">A</text>
<text x="30.8" y="207.4">5</text>
<text x="88.8" y="207.4">4</text>
<text x="146.9" y="207.4">3</text>
<text x="205" y="207.4">2</text>
<text x="263.1" y="207.4">1</text>
</g>
<g font-size="1.2">
<text x="271.3" y="194.6">https://wiki.friendlyarm.com/</text>
<text x="271.3" y="192.9">https://www.friendlyarm.com/</text>
</g>
</svg>
